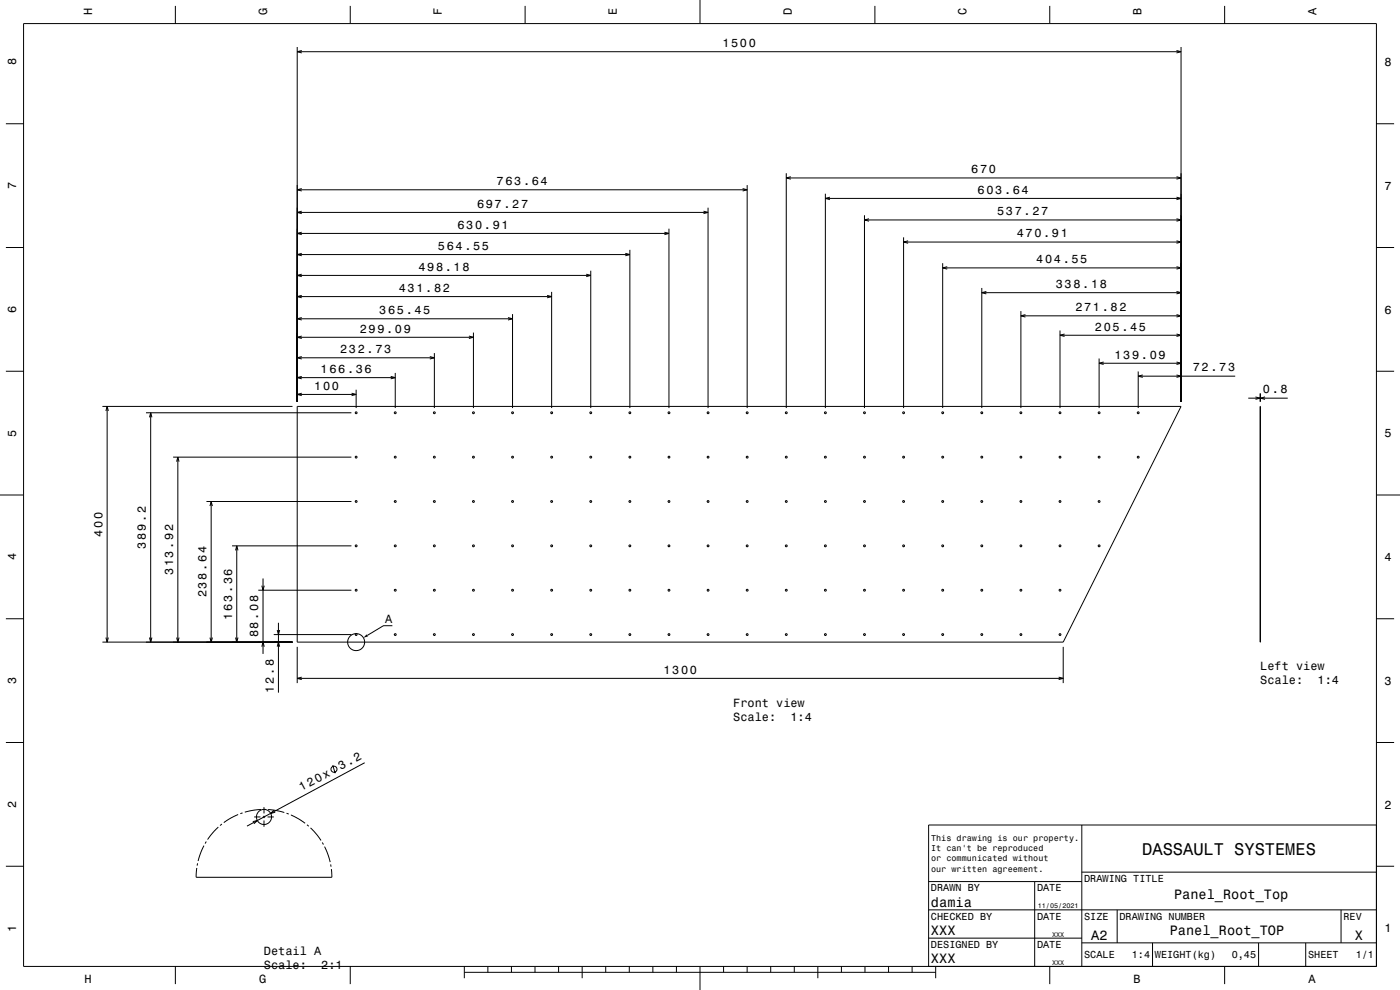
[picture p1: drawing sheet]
<svg xmlns="http://www.w3.org/2000/svg" width="594mm" height="420mm" viewBox="0 0 594 420" stroke-linecap="round" stroke-linejoin="round" font-family="sans-serif">
<g fill="none" stroke="#000" stroke-width=".42">
<path d="M10 10h574v400h-574zM74.4 2.5v7.5M126.1 19.9v150.5M148.6 2.5v7.5M222.8 2.5v7.5M297 0v10M371.2 2.5v7.5M445.4 2.5v7.5M501.1 19.9v150.5M519.6 2.5v7.5M126.1 21.9h375M128 21.4l-1.9 .5 1.9 .6"/>
<path d="M499.2 21.4l1.9 .5-1.9 .6M2.5 52.5h7.5M584 52.5h7.5M317 78.5v94.6M333.6 73.5v99.6M333.6 75.5h167.5M335.5 75l-1.9 .5 1.9 .5M499.2 75l1.9 .5-1.9 .5M126.1 99h157.7M126.1 90.1h174.3M126.1 80.5h190.9M128 98.5l-1.9 .5 1.9 .5"/>
<path d="M128 89.6l-1.9 .5 1.9 .5M128 80l-1.9 .5 1.9 .5M281.9 98.5l1.9 .5-1.9 .5M283.8 97v76.1M298.5 89.6l1.9 .5-1.9 .5M300.4 88.1v85M315.1 80l1.9 .5-1.9 .5M350.2 82.2v90.9M350.2 84.2h150.9M352.1 83.7l-1.9 .5 1.9 .5M366.8 91.3v81.8M366.8 93.3h134.3"/>
<path d="M368.7 92.8l-1.9 .5 1.9 .5M499.2 92.8l1.9 .5-1.9 .5M499.2 83.7l1.9 .5-1.9 .5M2.5 105h7.5M126.1 116.8h124.5M126.1 108h141.1M128 116.3l-1.9 .5 1.9 .6M128 107.5l-1.9 .5 1.9 .5M248.7 116.3l1.9 .5-1.9 .6M250.6 114.8v58.3M265.3 107.5l1.9 .5-1.9 .5M267.2 106v67.1"/>
<path d="M383.4 100.7v72.4M383.4 102.7h117.7M385.3 102.2l-1.9 .5 1.9 .5M400 111.7v61.4M400 113.7h101.1M401.9 113.1l-1.9 .6 1.9 .5M499.2 113.1l1.9 .6-1.9 .5M499.2 102.2l1.9 .5-1.9 .5M584 105h7.5M126.1 135.2h91.4M126.1 125.8h108M128 134.7l-1.9 .5 1.9 .6"/>
<path d="M128 125.3l-1.9 .5 1.9 .5M215.5 134.7l2 .5-2 .6M217.5 133.2v39.9M232.1 125.3l2 .5-2 .5M234.1 123.8v49.3M416.6 122.2v50.9M416.6 124.2h84.5M418.5 123.6l-1.9 .6 1.9 .5M433.2 132v41.1M433.2 134h67.9M435.1 133.5l-1.9 .5 1.9 .5M499.2 133.5l1.9 .5-1.9 .5"/>
<path d="M499.2 123.6l1.9 .6-1.9 .5M2.5 157.5h7.5M126.1 151.8h58.2M126.1 143.1h74.8M128 159.7l-1.9 .5 1.9 .5M128 151.3l-1.9 .5 1.9 .5M128 142.6l-1.9 .5 1.9 .5M165.8 159.7l1.9 .5-1.9 .5M167.7 158.2v14.9M182.4 151.3l1.9 .5-1.9 .5M184.3 149.8v23.3M198.9 142.6l2 .5-2 .5"/>
<path d="M200.9 141.1v32M449.7 140.2v32.9M449.7 142.2h51.4M451.7 141.7l-2 .5 2 .5M466.3 152.1v21M466.3 154.1h34.8M468.3 153.6l-2 .5 2 .5M482.9 157.6v15.5M482.9 159.6h41.2M484.9 159.1l-2 .5 2 .5M499.2 159.1l1.9 .5-1.9 .5M499.2 153.6l1.9 .5-1.9 .5"/>
<path d="M499.2 141.7l1.9 .5-1.9 .5M584 157.5h7.5M43.5 172.4h80.6M44.9 174.3l.6-1.9 .5 1.9M45.5 172.4v100M61.9 175.1h87.2M63.4 177.1l.5-2 .6 2M63.9 175.1v97.3M126.1 172.4h375l-50 100h-325zM126.1 167.3h25M126.1 160.2h41.6M128 166.8l-1.9 .5 1.9 .6"/>
<path d="M149.2 166.8l1.9 .5-1.9 .6M151.1 165.3v7.8M529.6 168.9h16.8M532.7 168.4l1.9 .5-1.9 .5M534.6 172.4l.2 100zM534.6 166.9v3.5M534.8 166.9v3.5M536.7 168.4l-1.9 .5 1.9 .5M73.5 193.9h75.6M74.9 195.9l.6-2 .5 2M75.5 193.9v78.5M0 210h10"/>
<path d="M87.6 212.8h61.5M89.1 214.7l.5-1.9 .5 1.9M89.6 212.8v59.6M584 210h10M98.5 231.6h50.6M99.9 233.5l.6-1.9 .5 1.9M100.5 231.6v40.8M109.6 250.4h39.5M111.1 248.5l.5 1.9 .5-1.9M111.6 245.4v32M2.5 262.5h7.5M43.5 272.4h80.6"/>
<path d="M44.9 270.5l.6 1.9 .5-1.9M63.4 270.5l.5 1.9 .6-1.9M74.9 270.5l.6 1.9 .5-1.9M89.1 270.5l.5 1.9 .5-1.9M99.9 270.5l.6 1.9 .5-1.9M111.1 274.4l.5-2 .5 2M116.1 269.2h33M117.6 274.4l.5-2 .6 2M117.6 267.3l.5 1.9 .6-1.9M118.1 264.2v29.6M126.1 274.4v15.4M166.5 265.5h-3.8l-6.9 4.1"/>
<path d="M451.1 274.4v15.4M584 262.5h7.5M126.1 287.8h325M128 287.3l-1.9 .5 1.9 .5M449.2 287.3l1.9 .5-1.9 .5M2.5 315h7.5M584 315h7.5M141.2 324.6l1 3.5M154.7 323.6l-49.9 26.9M86.5 358.8l-2.4 6.5M87.5 357l-.5 .9M92.6 350.9l-4.5 5.3"/>
<path d="M94.2 349.6l-.8 .6M101 345.6l-2.9 1.4-3.1 2M102.9 344.9l-.9 .3M107.2 348.6l2-.5-1.5 1.4M107.9 346.6h2.6M110.8 343.4l-3.5 .4-3.4 .8M111.5 346.6h1M111.7 343.4h1.1M112 342.4v2.7M112 346.1v1M112 348.1v2.6M113.5 346.6h2.7"/>
<path d="M113.7 343.4l3.3 .4 3.6 .9M116.3 343.7l-1.5 1.4 2-.5M121.6 345l.9 .4M123.4 345.8l3.1 1.5 3 2M130.2 349.9l.8 .6M131.7 351.2l4.5 5.4M136.7 357.4l.5 .9M137.7 359.2l1.3 3 1.1 3.5M459 350v60M584 350h-190v60M2.5 367.5h7.5M83.5 368.2l-.3 4h57.6l-.2-3.5"/>
<path d="M83.8 366.3l-.2 .9M140.3 366.7l.2 1M394 374h65M439 374v36M459 370h125M584 367.5h7.5M394 398h65M394 386h190M474 386v14M569 386v14M74.4 410v7.5M148.6 410v7.5"/>
<path d="M197 412.5h200M197 410v5M207 410v2.5M217 410v2.5M227 410v2.5M237 410v2.5M247 410v5M257 410v2.5M267 410v2.5M277 410v2.5M287 410v2.5M297 410v10"/>
<path d="M307 410v2.5M317 410v2.5M327 410v2.5M337 410v2.5M347 410v5M357 410v2.5M367 410v2.5M377 410v2.5M387 410v2.5M397 410v5M445.4 410v7.5M459 400h125"/>
<path d="M489 400v10M519.6 410v7.5M534 400v10M554 400v10"/>
<circle cx="151.1" cy="175.1" r=".4"/>
<circle cx="167.7" cy="175.1" r=".4"/>
<circle cx="184.3" cy="175.1" r=".4"/>
<circle cx="200.9" cy="175.1" r=".4"/>
<circle cx="217.5" cy="175.1" r=".4"/>
<circle cx="234.1" cy="175.1" r=".4"/>
<circle cx="250.6" cy="175.1" r=".4"/>
<circle cx="267.2" cy="175.1" r=".4"/>
<circle cx="283.8" cy="175.1" r=".4"/>
<circle cx="300.4" cy="175.1" r=".4"/>
<circle cx="317" cy="175.1" r=".4"/>
<circle cx="333.6" cy="175.1" r=".4"/>
<circle cx="350.2" cy="175.1" r=".4"/>
<circle cx="366.8" cy="175.1" r=".4"/>
<circle cx="383.4" cy="175.1" r=".4"/>
<circle cx="400" cy="175.1" r=".4"/>
<circle cx="416.6" cy="175.1" r=".4"/>
<circle cx="433.2" cy="175.1" r=".4"/>
<circle cx="449.7" cy="175.1" r=".4"/>
<circle cx="466.3" cy="175.1" r=".4"/>
<circle cx="482.9" cy="175.1" r=".4"/>
<circle cx="151.1" cy="193.9" r=".4"/>
<circle cx="167.7" cy="193.9" r=".4"/>
<circle cx="184.3" cy="193.9" r=".4"/>
<circle cx="200.9" cy="193.9" r=".4"/>
<circle cx="217.5" cy="193.9" r=".4"/>
<circle cx="234.1" cy="193.9" r=".4"/>
<circle cx="250.7" cy="193.9" r=".4"/>
<circle cx="267.2" cy="193.9" r=".4"/>
<circle cx="283.8" cy="193.9" r=".4"/>
<circle cx="300.4" cy="193.9" r=".4"/>
<circle cx="317" cy="193.9" r=".4"/>
<circle cx="333.6" cy="193.9" r=".4"/>
<circle cx="350.2" cy="193.9" r=".4"/>
<circle cx="366.8" cy="193.9" r=".4"/>
<circle cx="383.4" cy="193.9" r=".4"/>
<circle cx="400" cy="193.9" r=".4"/>
<circle cx="416.6" cy="193.9" r=".4"/>
<circle cx="433.2" cy="193.9" r=".4"/>
<circle cx="449.7" cy="193.9" r=".4"/>
<circle cx="466.3" cy="193.9" r=".4"/>
<circle cx="482.9" cy="193.9" r=".4"/>
<circle cx="151.1" cy="212.8" r=".4"/>
<circle cx="167.7" cy="212.8" r=".4"/>
<circle cx="184.3" cy="212.8" r=".4"/>
<circle cx="200.9" cy="212.8" r=".4"/>
<circle cx="217.5" cy="212.8" r=".4"/>
<circle cx="234.1" cy="212.8" r=".4"/>
<circle cx="250.6" cy="212.8" r=".4"/>
<circle cx="267.2" cy="212.8" r=".4"/>
<circle cx="283.8" cy="212.8" r=".4"/>
<circle cx="300.4" cy="212.8" r=".4"/>
<circle cx="317" cy="212.8" r=".4"/>
<circle cx="333.6" cy="212.8" r=".4"/>
<circle cx="350.2" cy="212.8" r=".4"/>
<circle cx="366.8" cy="212.8" r=".4"/>
<circle cx="383.4" cy="212.8" r=".4"/>
<circle cx="400" cy="212.8" r=".4"/>
<circle cx="416.6" cy="212.8" r=".4"/>
<circle cx="433.2" cy="212.8" r=".4"/>
<circle cx="449.7" cy="212.8" r=".4"/>
<circle cx="466.3" cy="212.8" r=".4"/>
<circle cx="151.1" cy="231.6" r=".4"/>
<circle cx="167.7" cy="231.6" r=".4"/>
<circle cx="184.3" cy="231.6" r=".4"/>
<circle cx="200.9" cy="231.6" r=".4"/>
<circle cx="217.5" cy="231.6" r=".4"/>
<circle cx="234.1" cy="231.6" r=".4"/>
<circle cx="250.6" cy="231.6" r=".4"/>
<circle cx="267.2" cy="231.6" r=".4"/>
<circle cx="283.8" cy="231.6" r=".4"/>
<circle cx="300.4" cy="231.6" r=".4"/>
<circle cx="317" cy="231.6" r=".4"/>
<circle cx="333.6" cy="231.6" r=".4"/>
<circle cx="350.2" cy="231.6" r=".4"/>
<circle cx="366.8" cy="231.6" r=".4"/>
<circle cx="383.4" cy="231.6" r=".4"/>
<circle cx="400" cy="231.6" r=".4"/>
<circle cx="416.6" cy="231.6" r=".4"/>
<circle cx="433.2" cy="231.6" r=".4"/>
<circle cx="449.7" cy="231.6" r=".4"/>
<circle cx="466.3" cy="231.6" r=".4"/>
<circle cx="151.1" cy="250.4" r=".4"/>
<circle cx="167.7" cy="250.4" r=".4"/>
<circle cx="184.3" cy="250.4" r=".4"/>
<circle cx="200.9" cy="250.4" r=".4"/>
<circle cx="217.5" cy="250.4" r=".4"/>
<circle cx="234.1" cy="250.4" r=".4"/>
<circle cx="250.6" cy="250.4" r=".4"/>
<circle cx="267.2" cy="250.4" r=".4"/>
<circle cx="283.8" cy="250.4" r=".4"/>
<circle cx="300.4" cy="250.4" r=".4"/>
<circle cx="317" cy="250.4" r=".4"/>
<circle cx="333.6" cy="250.4" r=".4"/>
<circle cx="350.2" cy="250.4" r=".4"/>
<circle cx="366.8" cy="250.4" r=".4"/>
<circle cx="383.4" cy="250.4" r=".4"/>
<circle cx="400" cy="250.4" r=".4"/>
<circle cx="416.6" cy="250.4" r=".4"/>
<circle cx="433.2" cy="250.4" r=".4"/>
<circle cx="449.7" cy="250.4" r=".4"/>
<circle cx="151.1" cy="269.2" r=".4"/>
<circle cx="151.1" cy="272.4" r="3.6"/>
<circle cx="167.7" cy="269.2" r=".4"/>
<circle cx="184.3" cy="269.2" r=".4"/>
<circle cx="200.9" cy="269.2" r=".4"/>
<circle cx="217.5" cy="269.2" r=".4"/>
<circle cx="234.1" cy="269.2" r=".4"/>
<circle cx="250.6" cy="269.2" r=".4"/>
<circle cx="267.2" cy="269.2" r=".4"/>
<circle cx="283.8" cy="269.2" r=".4"/>
<circle cx="300.4" cy="269.2" r=".4"/>
<circle cx="317" cy="269.2" r=".4"/>
<circle cx="333.6" cy="269.2" r=".4"/>
<circle cx="350.2" cy="269.2" r=".4"/>
<circle cx="366.8" cy="269.2" r=".4"/>
<circle cx="383.4" cy="269.2" r=".4"/>
<circle cx="400" cy="269.2" r=".4"/>
<circle cx="416.6" cy="269.2" r=".4"/>
<circle cx="433.2" cy="269.2" r=".4"/>
<circle cx="449.7" cy="269.2" r=".4"/>
<circle cx="141.7" cy="326.3" r="1.28"/>
<circle cx="112" cy="346.6" r="3.2"/>
</g>
<path d="M155.6 269.1l.5 .9-1.9 .6z" fill-rule="evenodd" fill="#000"/>
<text font-size="7.2" x="484.6" y="362.6">DASSAULT SYSTEMES</text>
<g font-size="5.8">
<text x="498.1" y="381.2">Panel_Root_Top</text>
<text x="395" y="384.6">damia</text>
<text x="395" y="396.6">XXX</text>
<text x="463" y="398.6">A2</text>
<text x="496.3" y="396.8">Panel_Root_TOP</text>
<text x="574.8" y="398.6">X</text>
<text x="395" y="408.6">XXX</text>
</g>
<g font-size="5">
<text x="39.1" y="6.5" transform="rotate(-90 39.1 6.5)">H</text>
<text x="113.3" y="6.5" transform="rotate(-90 113.3 6.5)">G</text>
<text x="187.5" y="6.5" transform="rotate(-90 187.5 6.5)">F</text>
<text x="261.7" y="6.5" transform="rotate(-90 261.7 6.5)">E</text>
<text x="335.9" y="6.5" transform="rotate(-90 335.9 6.5)">D</text>
<text x="410.1" y="6.5" transform="rotate(-90 410.1 6.5)">C</text>
<text x="484.3" y="6.5" transform="rotate(-90 484.3 6.5)">B</text>
<text x="558.5" y="6.5" transform="rotate(-90 558.5 6.5)">A</text>
<text x="306.5" y="19.9">1500</text>
<text x="6.8" y="27.8" transform="rotate(-90 6.8 27.8)">8</text>
<text x="587.5" y="28.1">8</text>
<text x="412.1" y="73.5">670</text>
<text x="6.8" y="80.3" transform="rotate(-90 6.8 80.3)">7</text>
<text x="210.7" y="78.5">763.64</text>
<text x="414.8" y="82.2">603.64</text>
<text x="587.5" y="80.6">7</text>
<text x="202.4" y="88.1">697.27</text>
<text x="423.1" y="91.3">537.27</text>
<text x="194.1" y="97">630.91</text>
<text x="431.4" y="100.7">470.91</text>
<text x="185.8" y="106">564.55</text>
<text x="439.7" y="111.7">404.55</text>
<text x="177.5" y="114.8">498.18</text>
<text x="169.2" y="123.8">431.82</text>
<text x="448" y="122.2">338.18</text>
<text x="456.3" y="132">271.82</text>
<text x="6.8" y="132.8" transform="rotate(-90 6.8 132.8)">6</text>
<text x="160.9" y="133.2">365.45</text>
<text x="587.5" y="133.1">6</text>
<text x="152.6" y="141.1">299.09</text>
<text x="464.6" y="140.2">205.45</text>
<text x="144.3" y="149.8">232.73</text>
<text x="472.9" y="152.1">139.09</text>
<text x="136" y="158.2">166.36</text>
<text x="506.1" y="157.6">72.73</text>
<text x="133.3" y="165.3">100</text>
<text x="535.9" y="166.9">0.8</text>
<text x="6.8" y="185.3" transform="rotate(-90 6.8 185.3)">5</text>
<text x="587.5" y="185.6">5</text>
<text x="43.5" y="227.7" transform="rotate(-90 43.5 227.7)">400</text>
<text x="61.9" y="232.8" transform="rotate(-90 61.9 232.8)">389.2</text>
<text x="6.8" y="237.8" transform="rotate(-90 6.8 237.8)">4</text>
<text x="587.5" y="238.1">4</text>
<text x="73.5" y="244" transform="rotate(-90 73.5 244)">313.92</text>
<text x="87.6" y="253.4" transform="rotate(-90 87.6 253.4)">238.64</text>
<text x="98.5" y="262.9" transform="rotate(-90 98.5 262.9)">163.36</text>
<text x="163.4" y="264.3">A</text>
<text x="109.6" y="270.4" transform="rotate(-90 109.6 270.4)">88.08</text>
<text x="281.5" y="285.8">1300</text>
<text x="534.7" y="284.3">Left view</text>
<text x="6.8" y="290.3" transform="rotate(-90 6.8 290.3)">3</text>
<text x="116.1" y="293.8" transform="rotate(-90 116.1 293.8)">12.8</text>
<text x="534.7" y="290.3">Scale:</text>
<text x="559" y="290.3">1:4</text>
<text x="587.5" y="290.6">3</text>
<text x="311.1" y="299.8">Front view</text>
<text x="311.1" y="305.8">Scale:</text>
<text x="335.4" y="305.8">1:4</text>
<text x="144.5" y="326.8" transform="rotate(-28 144.5 326.8)">3.2</text>
<text x="128" y="335.7" transform="rotate(-28 128 335.7)">120x</text>
<text x="6.8" y="342.8" transform="rotate(-90 6.8 342.8)">2</text>
<text x="587.5" y="343.1">2</text>
<text x="6.8" y="395.3" transform="rotate(-90 6.8 395.3)">1</text>
<text x="587.5" y="395.6">1</text>
<text x="112" y="405">Detail A</text>
<text x="112" y="411.1">Scale:</text>
<text x="136.3" y="411.1">2:1</text>
<text x="35.8" y="416.8">H</text>
<text x="110" y="416.8">G</text>
<text x="481" y="416.8">B</text>
<text x="555.2" y="416.8">A</text>
</g>
<g font-size="4.3">
<text x="460" y="374.2">DRAWING TITLE</text>
<text x="395" y="378.2">DRAWN BY</text>
<text x="440" y="378.2">DATE</text>
<text x="395" y="390.2">CHECKED BY</text>
<text x="440" y="390.2">DATE</text>
<text x="460" y="390.2">SIZE</text>
<text x="475" y="390.2">DRAWING NUMBER</text>
<text x="570" y="390.2">REV</text>
<text x="395" y="402.2">DESIGNED BY</text>
<text x="440" y="402.2">DATE</text>
<text x="460" y="406.6">SCALE</text>
<text x="480.2" y="406.6">1:4</text>
<text x="490" y="406.6">WEIGHT(kg)</text>
<text x="522.6" y="406.6">0,45</text>
<text x="555" y="406.6">SHEET</text>
<text x="575.2" y="406.6">1/1</text>
</g>
<g font-size="3.6">
<text x="395.1" y="356.8">This drawing is our property.</text>
<text x="395.1" y="361.2">It can't be reproduced</text>
<text x="395.1" y="365.5">or communicated without</text>
<text x="395.1" y="369.8">our written agreement.</text>
</g>
<g font-size="2.9">
<text x="440.3" y="385.3">11/05/2021</text>
<text x="446.4" y="397.3">XXX</text>
<text x="446.4" y="409.3">XXX</text>
</g>
</svg>
